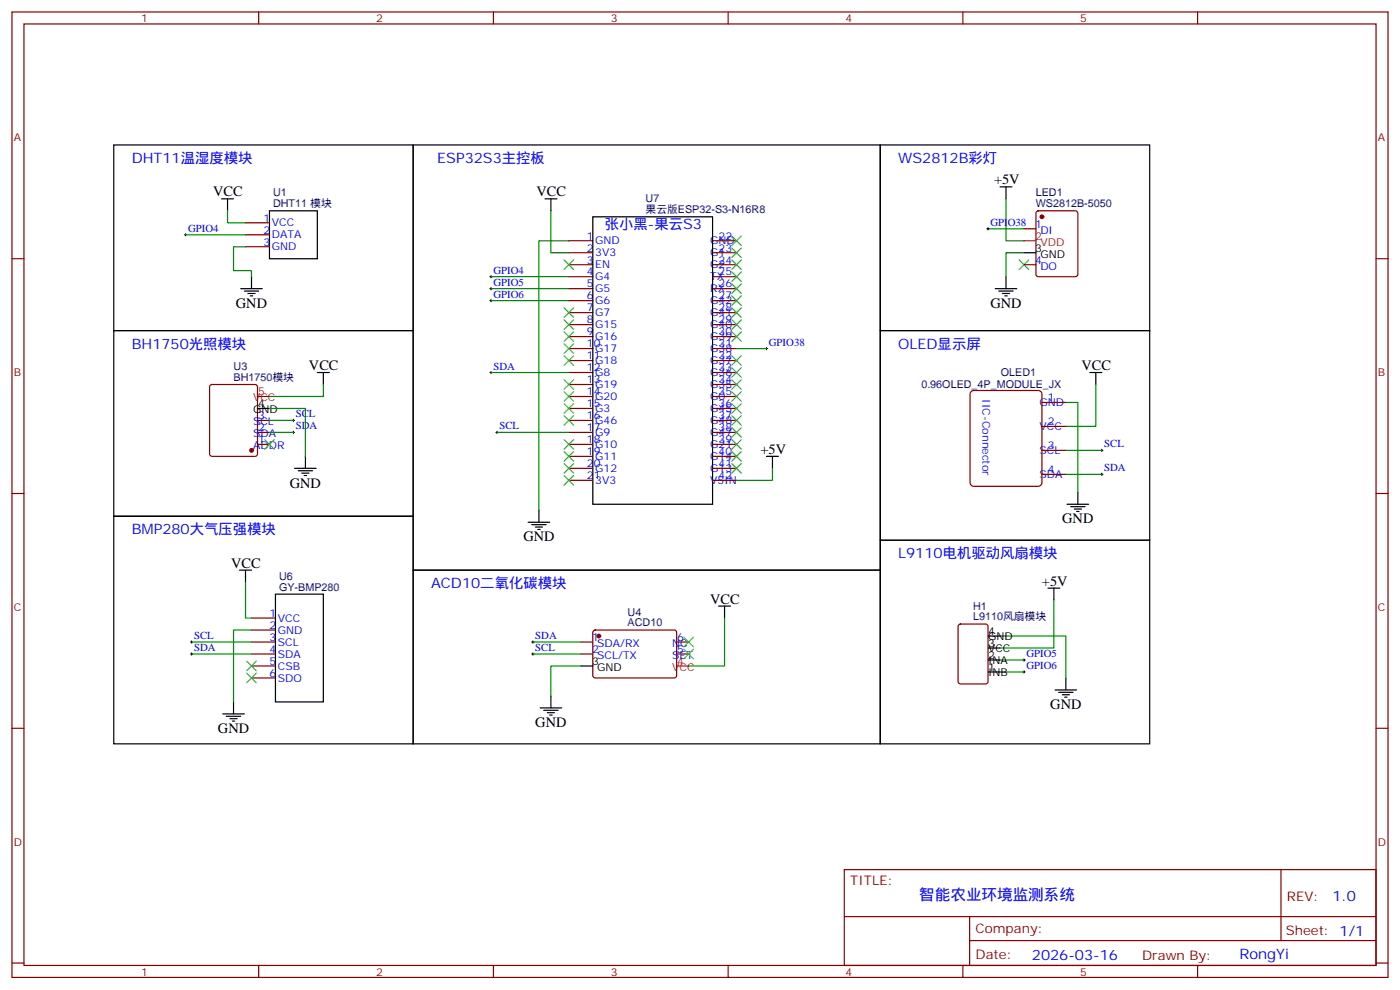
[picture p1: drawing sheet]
<svg xmlns="http://www.w3.org/2000/svg" width="412mm" height="292mm" viewBox="0 0 412 292" stroke-linecap="round" stroke-linejoin="round" font-family="sans-serif">
<g fill="none" stroke="#870000" stroke-width=".35">
<path d="M3.5 3.5h405.4v284.4h-405.4zM7.1 7.1h398.2v277.2h-398.2zM76.2 3.5v3.6M145.3 3.5v3.6M214.5 3.5v3.6M283.6 3.5v3.6M352.8 3.5v3.6M3.5 76.2h3.6M72.3 65.6h7.1M72.3 69.1h7.1M72.3 72.7h7.1M167.6 78h7"/>
<path d="M167.6 70.9h7M167.6 74.4h7M209.9 78h7.1M209.9 70.9h7.1M209.9 74.4h7.1M301.6 78h3.6M301.6 67.4h3.6M305.4 62.3l.5-.2h10.9l.6 .4 .1 18.3-.5 .6-11.1 .1-.7-.5v-18.2zM405.3 76.2h3.6M167.6 81.5h7M167.6 85h7M167.6 99.1h7"/>
<path d="M167.6 95.6h7M167.6 92.1h7M167.6 88.5h7M209.9 81.5h7.1M209.9 85h7.1M209.9 99.1h7.1M209.9 95.6h7.1M209.9 92.1h7.1M209.9 88.5h7.1M62 113.4l.4-.2h12.7l.7 .5v20l-.4 .7h-13l-.6-.5-.1-20zM167.6 113.2h7M167.6 109.7h7"/>
<path d="M167.6 106.2h7M167.6 102.7h7M167.6 116.8h7M209.9 113.2h7.1M209.9 109.7h7.1M209.9 106.2h7.1M209.9 102.7h7.1M209.9 116.8h7.1M286 115.4l.8-.4h19.1l.8 .4 .2 .7v26.1l-.5 .8-.5 .2h-19.1l-.8-.5-.2-.5v-26.1zM306.9 118.5h7.1M75.8 130.9h3.6M75.8 127.4h3.6"/>
<path d="M75.8 123.8h3.6M167.6 130.9h7M167.6 127.4h7M167.6 123.8h7M167.6 137.9h7M167.6 134.4h7M167.6 120.3h7M209.9 130.9h7.1M209.9 127.4h7.1M209.9 123.8h7.1M209.9 137.9h7.1M209.9 134.4h7.1"/>
<path d="M209.9 120.3h7.1M306.9 139.7h7.1M306.9 132.6h7.1M306.9 125.6h7.1M3.5 145.3h3.6M167.6 141.5h7M209.9 141.5h7.1M405.3 145.3h3.6M74.1 189.1h7M74.1 192.6h7M74.1 182h7M74.1 185.6h7"/>
<path d="M74.1 196.1h7M74.1 199.7h7M171.1 189.1h3.5M171.1 192.6h3.5M174.9 185.8l.4-.2h23.6l.4 .7v12.9l-.7 .5-23.5-.1-.5-.6v-12.7zM199.3 189.1h3.5M199.3 192.6h3.5M282.5 184l.4-.2h7.4l.7 .4v16.5l-.4 .7h-7.7l-.6-.4-.1-16.5zM3.5 214.5h3.6M405.3 214.5h3.6M248.7 256.1h156.6v28.2h-156.6zM377.3 256.1v20.9"/>
<path d="M248.7 270h156.5M285.6 277h119.6M285.6 270v14.1M3.5 283.6h3.6M76.2 284.3v3.6M145.3 284.3v3.6M214.5 284.3v3.6M283.6 284.3v3.6M352.8 284.3v3.6M405.3 283.6h3.6"/>
</g>
<g fill="none" stroke="#000" stroke-width=".35">
<path d="M33.5 42.7h88.2v54.7h-88.2zM65.3 58.6h3.5M67 58.6v3.5M121.7 42.7h137.6v125.2h-137.6zM160.5 58.6h3.5M162.3 58.6v3.5M259.3 42.7h79.4v54.7h-79.4zM294.6 55h3.5M296.3 55v3.6M79.4 62.1h14.1v14.1h-14.1zM174.6 63.9h35.3v84.6h-35.3zM301.6 74.4h3.6"/>
<path d="M33.5 97.4h88.2v54.6h-88.2zM70.9 85h6.4M72 85.7h4.2M73 86.4h2.1M73.7 87.1h.7M74.1 81.5v3.5M259.3 97.4h79.4v61.7h-79.4zM293.2 85h6.3M294.2 85.7h4.2M295.3 86.4h2.1M296 87.1h.7M296.3 81.5v3.5"/>
<path d="M93.5 109.7h3.5M95.2 109.7v3.5M321 109.7h3.6M322.8 109.7v3.5M75.8 120.3h3.6M86.8 137.9h6.3M87.8 138.6h4.3M88.9 139.3h2.1M90 134.4v3.5M225.8 134.4h3.5M227.5 134.4v3.5M33.5 152h88.2v67.1h-88.2z"/>
<path d="M89.6 140.1h.7M155.6 153.8h6.3M156.6 154.5h4.3M157.7 155.2h2.1M158.4 155.9h.7M158.7 150.3v3.5M259.3 159.1h79.4v60h-79.4zM314.3 148.5h6.4M315.4 149.2h4.2M316.4 149.9h2.2M317.1 150.6h.8M317.5 145v3.5"/>
<path d="M70.6 167.9h3.5M72.3 167.9v3.5M81.1 175h14.1v31.7h-14.1zM121.7 167.9h137.6v51.2h-137.6zM211.7 178.5h3.5M213.4 178.5v3.5M308.7 173.2h3.5M310.4 173.2v3.5M171.1 196.1h3.5M291 197.9h3.6M291 194.4h3.6M291 190.9h3.6"/>
<path d="M291 187.3h3.6M314 199.7v3.5M65.6 210.3h6.4M66.7 211h4.2M67.7 211.7h2.1M68.4 212.4h.7M68.8 206.7v3.6M159.1 208.5h6.4M160.2 209.2h4.2M161.2 209.9h2.1M161.9 210.6h.7M162.3 205v3.5"/>
<path d="M310.8 203.2h6.3M311.9 203.9h4.2M312.9 204.6h2.1M313.6 205.3h.7"/>
</g>
<g fill="#870000" stroke="#870000" stroke-width=".35">
<circle cx="74.1" cy="132.6" r=".53"/>
<circle cx="176.4" cy="187.3" r=".53"/>
<circle cx="306.9" cy="63.9" r=".53"/>
</g>
<path d="M301.6 70.9h3.6M75.8 116.8h3.6M199.3 196.1h3.5" fill="none" stroke="#f00" stroke-width=".35"/>
<g fill="none" stroke="#3c3" stroke-width=".35">
<path d="M166.2 76.6l2.8 2.8M169 76.6l-2.8 2.8M215.5 69.5l2.9 2.8M215.5 73l2.9 2.8M215.5 76.6l2.9 2.8M218.4 69.5l-2.9 2.8M218.4 73l-2.9 2.8M218.4 76.6l-2.9 2.8M300.2 76.6l2.8 2.8M303 76.6l-2.8 2.8M166.2 90.7l2.8 2.8M166.2 94.2l2.8 2.8"/>
<path d="M166.2 97.7l2.8 2.8M169 90.7l-2.8 2.8M169 94.2l-2.8 2.8M169 97.7l-2.8 2.8M215.5 80.1l2.9 2.8M215.5 83.6l2.9 2.8M215.5 87.1l2.9 2.9M215.5 90.7l2.9 2.8M215.5 94.2l2.9 2.8M215.5 97.7l2.9 2.8M218.4 80.1l-2.9 2.8M218.4 83.6l-2.9 2.8"/>
<path d="M218.4 87.1l-2.9 2.9M218.4 90.7l-2.9 2.8M218.4 94.2l-2.9 2.8M218.4 97.7l-2.9 2.8M166.2 101.2l2.8 2.9M166.2 104.8l2.8 2.8M166.2 111.8l2.8 2.9M166.2 115.4l2.8 2.8M166.2 118.9l2.8 2.8M169 101.2l-2.8 2.9M169 104.8l-2.8 2.8M169 111.8l-2.8 2.9"/>
<path d="M169 115.4l-2.8 2.8M169 118.9l-2.8 2.8M215.5 104.8l2.9 2.8M215.5 108.3l2.9 2.8M215.5 111.8l2.9 2.9M215.5 115.4l2.9 2.8M215.5 118.9l2.9 2.8M218.4 104.8l-2.9 2.8M218.4 108.3l-2.9 2.8M218.4 111.8l-2.9 2.9M218.4 115.4l-2.9 2.8M218.4 118.9l-2.9 2.8"/>
<path d="M78 129.5l2.8 2.8M80.8 129.5l-2.8 2.8M166.2 122.4l2.8 2.8M166.2 129.5l2.8 2.8M166.2 133l2.8 2.8M166.2 136.5l2.8 2.8M169 122.4l-2.8 2.8M169 129.5l-2.8 2.8M169 133l-2.8 2.8M169 136.5l-2.8 2.8M215.5 122.4l2.9 2.8M215.5 125.9l2.9 2.9"/>
<path d="M215.5 129.5l2.9 2.8M215.5 133l2.9 2.8M215.5 136.5l2.9 2.8M218.4 122.4l-2.9 2.8M218.4 125.9l-2.9 2.9M218.4 129.5l-2.9 2.8M218.4 133l-2.9 2.8M218.4 136.5l-2.9 2.8M166.2 140.1l2.8 2.8M169 140.1l-2.8 2.8M72.7 194.7l2.8 2.9M72.7 198.3l2.8 2.8"/>
<path d="M75.5 194.7l-2.8 2.9M75.5 198.3l-2.8 2.8M201.4 187.7l2.9 2.8M201.4 191.2l2.9 2.8M204.3 187.7l-2.9 2.8M204.3 191.2l-2.9 2.8"/>
</g>
<g fill="none" stroke="#000" stroke-width=".29">
<path d="M54.3 69.1h.7M54.7 68.8v.7M290.7 67.4h.7M291 67v.7M144.3 81.5h.7M144.3 85h.7M144.3 88.5h.7M144.6 81.1v.7M144.6 84.7v.7M144.6 88.2v.7M144.3 109.7h.7M144.6 109.4v.7"/>
<path d="M225.4 102.7h.7M225.8 102.3v.7M86.1 123.8h.7M86.1 127.4h.7M86.4 123.5v.7M86.4 127v.7M146 127.4h.8M146.4 127v.7M324.2 139.7h.7M324.2 132.6h.7M324.6 132.3v.7M324.6 139.3v.8"/>
<path d="M56.1 189.1h.7M56.1 192.6h.7M56.4 188.7v.7M56.4 192.3v.7M156.6 189.1h.7M156.6 192.6h.7M157 188.7v.7M157 192.3v.7M301.3 194.4h.7M301.3 197.9h.7M301.6 194v.7M301.6 197.6v.7"/>
</g>
<g fill="none" stroke="#008700" stroke-width=".35">
<path d="M296.3 58.6v12.3h5.3M54.7 69.1h17.6M67 62.1v3.5h5.3M72.3 72.7h-3.5v7h5.3v1.8M162.3 62.1v12.3h5.3M167.6 70.9h-8.9v79.4M291 67.4h10.6M301.6 74.4h-5.3v7.1M144.6 81.5h23M144.6 85h23M144.6 88.5h23M95.2 113.2v3.6h-15.8"/>
<path d="M144.6 109.7h23M217 102.7h8.8M314 118.5h3.5v26.5M322.8 113.2v12.4h-8.8M79.4 120.3h10.6v14.1M79.4 123.8h7M79.4 127.4h7M146.4 127.4h21.2M227.5 137.9v3.6h-10.5M314 132.6h10.6M314 139.7h10.6M72.3 171.4v10.6h1.8"/>
<path d="M310.4 176.7v14.2h-15.8M56.4 189.1h17.7M56.4 192.6h17.7M74.1 185.6h-5.3v21.1M157 189.1h14.1M157 192.6h14.1M171.1 196.1h-8.8v8.9M213.4 182v14.1h-10.6M294.6 187.3h19.4v12.4M294.6 194.4h7M294.6 197.9h7"/>
</g>
<text font-size="4.6" fill="#00f" x="270.8" y="265.1">智能农业环境监测系统</text>
<g font-size="4.2" fill="#00f">
<text x="38.8" y="48">DHT11温湿度模块</text>
<text x="128.8" y="48">ESP32S3主控板</text>
<text x="264.6" y="48">WS2812B彩灯</text>
<text x="178.2" y="67.4">张小黑-果云S3</text>
<text x="38.8" y="102.7">BH1750光照模块</text>
<text x="264.6" y="102.7">OLED显示屏</text>
<text x="38.8" y="157.3">BMP280大气压强模块</text>
<text x="264.6" y="164.4">L9110电机驱动风扇模块</text>
<text x="127" y="173.2">ACD10二氧化碳模块</text>
<text x="392.5" y="265.4">1.0</text>
<text x="304" y="282.7">2026-03-16</text>
<text x="365.1" y="282.6">RongYi</text>
</g>
<g font-size="4.2">
<text x="62.8" y="57.9">VCC</text>
<text x="158" y="57.9">VCC</text>
<text x="292.8" y="54.3">+5V</text>
<text x="69.5" y="90.7">GND</text>
<text x="291.7" y="90.7">GND</text>
<text x="91" y="109">VCC</text>
<text x="318.6" y="109">VCC</text>
<text x="224" y="133.7">+5V</text>
<text x="85.4" y="143.6">GND</text>
<text x="312.9" y="154.2">GND</text>
<text x="154.2" y="159.5">GND</text>
<text x="68.1" y="167.2">VCC</text>
<text x="306.9" y="172.5">+5V</text>
<text x="209.2" y="177.8">VCC</text>
<text x="309.4" y="208.8">GND</text>
<text x="64.2" y="215.9">GND</text>
<text x="157.7" y="214.1">GND</text>
</g>
<g font-size="3.9" fill="#800">
<text x="250.5" y="260.7">TITLE:</text>
<text x="379.1" y="265.4">REV:</text>
<text x="287.4" y="274.9">Company:</text>
<text x="378.7" y="275.5">Sheet: 1/1</text>
<text x="287.4" y="282.6">Date:</text>
<text x="336.4" y="282.7">Drawn By:</text>
</g>
<g font-size="3.2" fill="#800">
<text x="41.6" y="6.5">1</text>
<text x="110.8" y="6.5">2</text>
<text x="179.9" y="6.5">3</text>
<text x="249.1" y="6.5">4</text>
<text x="318.2" y="6.5">5</text>
<text x="4.1" y="41.6">A</text>
<text x="405.9" y="41.6">A</text>
<text x="4.1" y="110.8">B</text>
<text x="405.9" y="110.8">B</text>
<text x="4.1" y="179.9">C</text>
<text x="405.9" y="179.9">C</text>
<text x="4.1" y="249.1">D</text>
<text x="405.9" y="249.1">D</text>
<text x="41.6" y="287.3">1</text>
<text x="110.8" y="287.3">2</text>
<text x="179.9" y="287.3">3</text>
<text x="249.1" y="287.3">4</text>
<text x="318.2" y="287.3">5</text>
</g>
<g font-size="3.2" fill="#000080">
<text x="80.4" y="57.9">U1</text>
<text x="190.2" y="59.6">U7</text>
<text x="305.1" y="57.9">LED1</text>
<text x="80.4" y="61">DHT11 模块</text>
<text x="190.2" y="62.8">果云版ESP32-S3-N16R8</text>
<text x="305.1" y="61">WS2812B-5050</text>
<text x="68.8" y="112.2">BH1750模块</text>
<text x="68.8" y="109">U3</text>
<text x="294.8" y="110.7">OLED1</text>
<text x="271.4" y="114.4">0.96OLED_4P_MODULE_JX</text>
<text x="82.2" y="173.9">GY-BMP280</text>
<text x="82.2" y="170.7">U6</text>
<text x="286.6" y="179.6">H1</text>
<text x="184.9" y="184.5">ACD10</text>
<text x="184.9" y="181.3">U4</text>
<text x="286.6" y="182.7">L9110风扇模块</text>
</g>
<g font-size="3.2" fill="#00f">
<text x="77.6" y="65.3">1</text>
<text x="55.4" y="68.3">GPIO4</text>
<text x="77.6" y="68.8">2</text>
<text x="80.1" y="66.7">VCC</text>
<text x="80.1" y="70.2">DATA</text>
<text x="172.9" y="70.6">1</text>
<text x="175.3" y="72">GND</text>
<text x="209.2" y="72">GND</text>
<text x="211.7" y="70.6">22</text>
<text x="291.7" y="66.5">GPIO38</text>
<text x="305" y="67">1</text>
<text x="306.5" y="68.8">DI</text>
<text x="77.6" y="72.3">3</text>
<text x="80.1" y="73.7">GND</text>
<text x="172.9" y="77.6">3</text>
<text x="172.9" y="74.1">2</text>
<text x="175.3" y="75.5">3V3</text>
<text x="209.2" y="75.5">G1</text>
<text x="211.7" y="74.1">23</text>
<text x="211.7" y="77.6">24</text>
<text x="305" y="77.6">4</text>
<text x="145.3" y="80.6">GPIO4</text>
<text x="172.9" y="81.1">4</text>
<text x="175.3" y="82.6">G4</text>
<text x="175.3" y="79">EN</text>
<text x="209.2" y="79">G2</text>
<text x="209.2" y="82.6">TX</text>
<text x="211.7" y="81.1">25</text>
<text x="306.5" y="79.4">DO</text>
<text x="145.3" y="84.1">GPIO5</text>
<text x="145.3" y="87.7">GPIO6</text>
<text x="172.9" y="88.2">6</text>
<text x="172.9" y="84.7">5</text>
<text x="175.3" y="89.6">G6</text>
<text x="175.3" y="86.1">G5</text>
<text x="209.2" y="86.1">RX</text>
<text x="209.2" y="89.6">G42</text>
<text x="211.7" y="84.7">26</text>
<text x="211.7" y="88.2">27</text>
<text x="172.9" y="95.2">8</text>
<text x="172.9" y="91.7">7</text>
<text x="175.3" y="93.1">G7</text>
<text x="209.2" y="93.1">G41</text>
<text x="211.7" y="95.2">29</text>
<text x="211.7" y="91.7">28</text>
<text x="172.9" y="98.8">9</text>
<text x="175.3" y="100.2">G16</text>
<text x="175.3" y="96.7">G15</text>
<text x="209.2" y="100.2">G39</text>
<text x="209.2" y="96.7">G40</text>
<text x="211.7" y="98.8">30</text>
<text x="226.5" y="101.8">GPIO38</text>
<text x="172.9" y="105.8">11</text>
<text x="172.9" y="102.3">10</text>
<text x="175.3" y="107.2">G18</text>
<text x="175.3" y="103.7">G17</text>
<text x="209.2" y="103.7">G38</text>
<text x="209.2" y="107.2">G37</text>
<text x="211.7" y="102.3">31</text>
<text x="211.7" y="105.8">32</text>
<text x="145.3" y="108.8">SDA</text>
<text x="172.9" y="112.9">13</text>
<text x="172.9" y="109.4">12</text>
<text x="175.3" y="110.8">G8</text>
<text x="209.2" y="110.8">G36</text>
<text x="211.7" y="112.9">34</text>
<text x="211.7" y="109.4">33</text>
<text x="172.9" y="119.9">15</text>
<text x="172.9" y="116.4">14</text>
<text x="175.3" y="114.3">G19</text>
<text x="175.3" y="117.8">G20</text>
<text x="209.2" y="117.8">G0</text>
<text x="209.2" y="114.3">G35</text>
<text x="211.7" y="119.9">36</text>
<text x="211.7" y="116.4">35</text>
<text x="289.4" y="117.6" transform="rotate(90 289.4 117.6)">IIC-Connector</text>
<text x="306.2" y="119.6">GND</text>
<text x="308.7" y="118.2">1</text>
<text x="74.5" y="125.2">SCL</text>
<text x="76" y="123.5">3</text>
<text x="87.1" y="122.9">SCL</text>
<text x="172.9" y="123.5">16</text>
<text x="175.3" y="124.9">G46</text>
<text x="175.3" y="121.4">G3</text>
<text x="209.2" y="124.9">G48</text>
<text x="209.2" y="121.4">G45</text>
<text x="211.7" y="123.5">37</text>
<text x="308.7" y="125.2">2</text>
<text x="74.5" y="128.8">SDA</text>
<text x="76" y="130.5">1</text>
<text x="76" y="127">2</text>
<text x="87.1" y="126.5">SDA</text>
<text x="147.1" y="126.5">SCL</text>
<text x="172.9" y="130.5">18</text>
<text x="172.9" y="127">17</text>
<text x="175.3" y="131.9">G10</text>
<text x="175.3" y="128.4">G9</text>
<text x="209.2" y="128.4">G47</text>
<text x="209.2" y="131.9">G21</text>
<text x="211.7" y="127">38</text>
<text x="211.7" y="130.5">39</text>
<text x="306.2" y="126.6">VCC</text>
<text x="325.3" y="131.8">SCL</text>
<text x="74.5" y="132.3">ADDR</text>
<text x="172.9" y="137.6">20</text>
<text x="172.9" y="134.1">19</text>
<text x="175.3" y="135.5">G11</text>
<text x="209.2" y="135.5">G14</text>
<text x="211.7" y="134.1">40</text>
<text x="211.7" y="137.6">41</text>
<text x="306.2" y="133.7">SCL</text>
<text x="308.7" y="132.3">3</text>
<text x="172.9" y="141.1">21</text>
<text x="175.3" y="142.5">3V3</text>
<text x="175.3" y="139">G12</text>
<text x="209.2" y="139">G13</text>
<text x="209.2" y="142.5">V5IN</text>
<text x="211.7" y="141.1">42</text>
<text x="306.2" y="140.8">SDA</text>
<text x="308.7" y="139.3">4</text>
<text x="325.3" y="138.8">SDA</text>
<text x="79.4" y="181.7">1</text>
<text x="79.4" y="185.2">2</text>
<text x="81.8" y="183.1">VCC</text>
<text x="57.1" y="191.7">SDA</text>
<text x="57.1" y="188.2">SCL</text>
<text x="79.4" y="188.7">3</text>
<text x="81.8" y="186.6">GND</text>
<text x="81.8" y="190.1">SCL</text>
<text x="157.7" y="188.2">SDA</text>
<text x="157.7" y="191.7">SCL</text>
<text x="174.4" y="188.7">1</text>
<text x="175.9" y="190.5">SDA/RX</text>
<text x="198" y="190.5">NC</text>
<text x="199.5" y="188.7">6</text>
<text x="79.4" y="192.3">4</text>
<text x="79.4" y="195.8">5</text>
<text x="81.8" y="193.7">SDA</text>
<text x="81.8" y="197.2">CSB</text>
<text x="174.4" y="192.3">2</text>
<text x="175.9" y="194">SCL/TX</text>
<text x="198" y="194">SET</text>
<text x="199.5" y="192.3">5</text>
<text x="302.3" y="193.5">GPIO5</text>
<text x="302.3" y="197">GPIO6</text>
<text x="79.4" y="199.3">6</text>
<text x="81.8" y="200.7">SDO</text>
</g>
<g font-size="3.2" fill="#f00">
<text x="305" y="70.6">2</text>
<text x="306.5" y="72.3">VDD</text>
<text x="74.5" y="118.2">VCC</text>
<text x="76" y="116.4">5</text>
<text x="198" y="197.6">VCC</text>
<text x="199.5" y="195.8">4</text>
</g>
<g font-size="3.2">
<text x="305" y="74.1">3</text>
<text x="306.5" y="75.8">GND</text>
<text x="76" y="119.9">4</text>
<text x="74.5" y="121.7">GND</text>
<text x="291" y="191.9">VCC</text>
<text x="291" y="190.5">3</text>
<text x="291" y="188.4">GND</text>
<text x="291" y="187">4</text>
<text x="174.4" y="195.8">3</text>
<text x="175.9" y="197.6">GND</text>
<text x="291" y="197.6">1</text>
<text x="291" y="195.4">INA</text>
<text x="291" y="194">2</text>
<text x="291" y="199">INB</text>
</g>
</svg>
